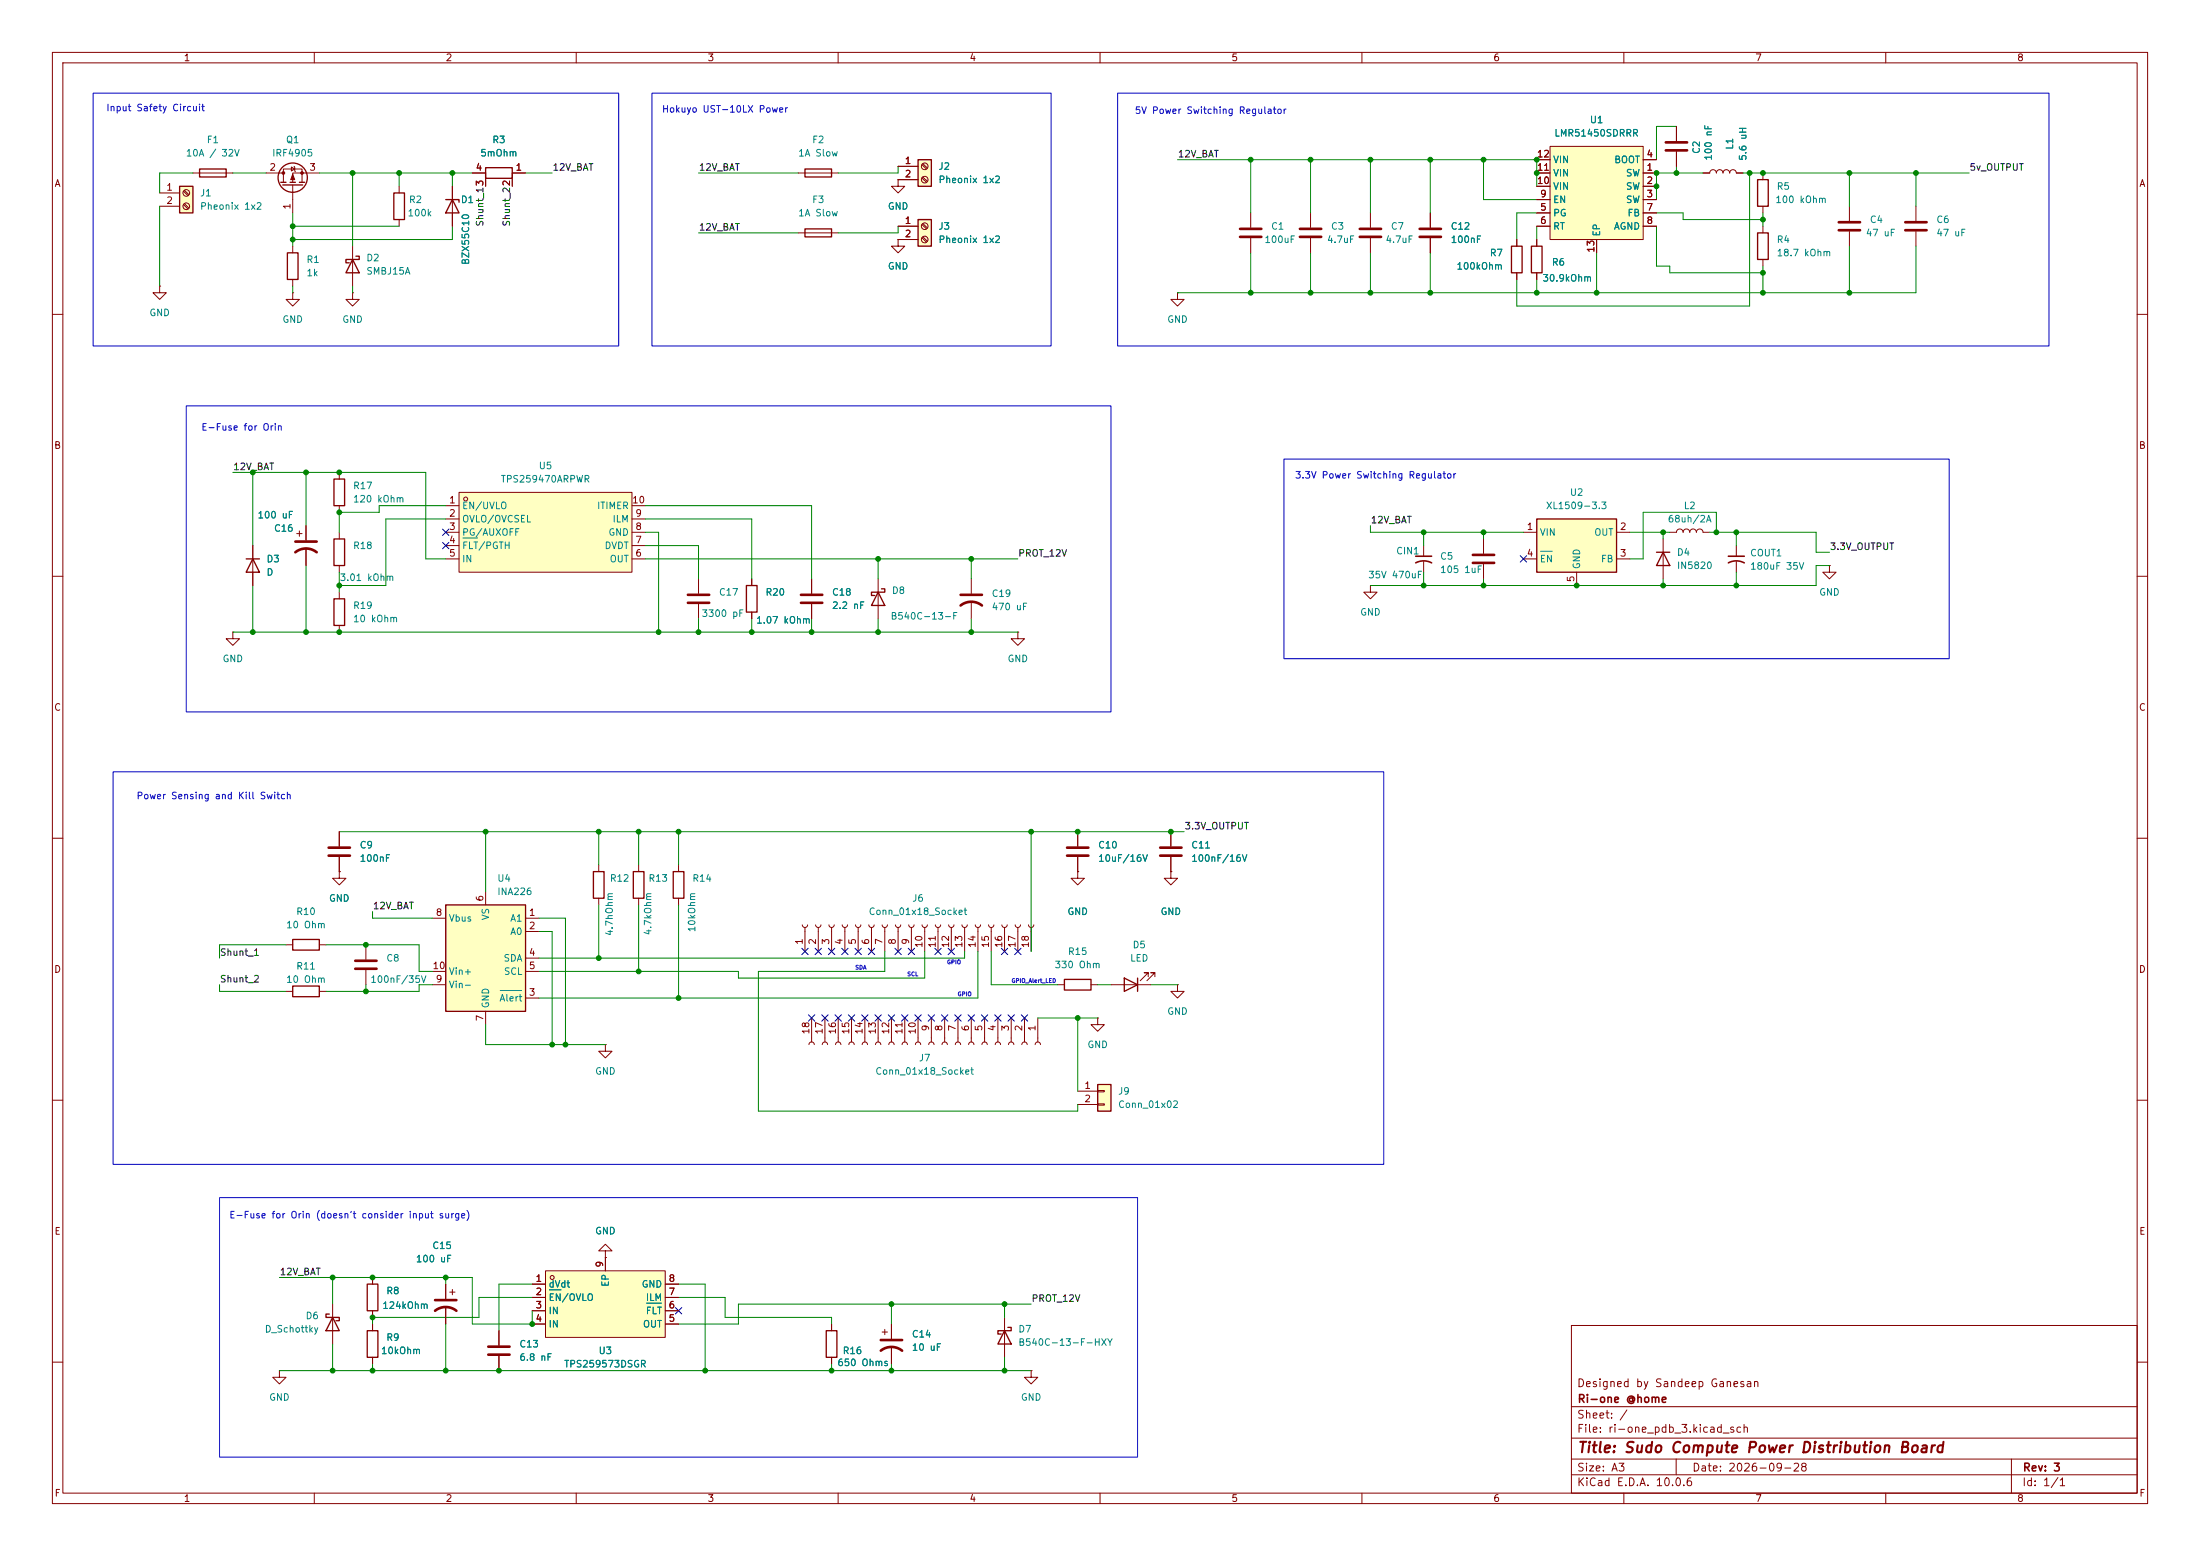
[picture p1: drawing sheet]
<svg xmlns="http://www.w3.org/2000/svg" width="420mm" height="297mm" viewBox="0 0 420 297" stroke-linecap="round" stroke-linejoin="round" font-family="sans-serif">
<g fill="none" stroke="#840000" stroke-width=".19">
<path d="M10 10h400v277h-400zM12 12h396v273h-396zM60 10v2M110 10v2M160 10v2M210 10v2M260 10v2M310 10v2M360 10v2M50.8 33h3.3M54.1 34.8v-2.5h3.6v2.5M55.6 31.9l.7 .4-.7 .3z"/>
<path d="M55.9 35.3v5.3M56.1 31.8l.3 1M61 33h-5.1v1.8M90.2 33h2.5v2.6M100.3 33h-2.5v2.6M10 60h2M408 60h2M10 110h2M408 110h2M10 160h2M223.5 158.8v2.7M408 160h2"/>
<path d="M223.5 163.6v2.8M10 210h2M408 210h2M300 253h108v32h-108zM10 260h2M300 278.5h108M300 274.5h108M300 268.5h108M320 278.5v3M384 278.5v6.5M408 260h2M60 285v2"/>
<path d="M110 285v2M160 285v2M210 285v2M260 285v2M300 281.5h108M310 285v2M360 285v2"/>
</g>
<path d="M221.5 161.8h4.1M221.5 163.3h4.1" fill="none" stroke="#840000" stroke-width=".51"/>
<g fill="none" stroke="#840000" stroke-width=".25">
<path d="M53.6 34.8h1M54 35.3h3.8M55.4 34.8h1M57.1 34.8h1.1M92.7 32h5.1v2h-5.1z"/>
<circle cx="55.9" cy="33.9" r="2.79"/>
</g>
<g fill="#840000" stroke="#840000" stroke-width=".19">
<path d="M55.9 33.3l.4 1h-.8z"/>
<circle cx="54.1" cy="33" r=".25"/>
<circle cx="57.7" cy="33" r=".25"/>
</g>
<path d="M34.3 35.6h2.5v5h-2.5z" fill="#ffffc2"/>
<path d="M34.3 35.6h2.5v5h-2.5zM75.2 36.8h2v5.1h-2zM54.9 48.3h2v5h-2zM67.3 49.5l1.3 2.6h-2.6zM67.9 48.9h.7v.6h-2.6v.7h.7M63.8 91.4h2v5.1h-2zM47 106.7h2.5M48.3 106.7l1.2 2.5h-2.5zM63.8 102.9h2v5.1h-2zM63.8 114.3h2v5.1h-2zM55.9 179.3h5.1v2.1h-5.1zM55.9 188.2h5.1v2h-5.1z" fill="none" stroke="#840000" stroke-width=".25"/>
<g fill="none" stroke="#840000" stroke-width=".19">
<path d="M30.5 36.8h3.8M30.5 39.4h3.8M35 36.5l.9 .8M35 39l.9 .9M35.2 36.3l.9 .9M35.2 38.9l.9 .8M76.2 35.6v1.2M30.5 54.6v1.3h1.2l-1.2 1.3-1.3-1.3h1.3M30.5 54.6h.1M55.9 55.9v1.3h1.2l-1.2 1.2-1.3-1.2h1.3M55.9 55.9h.1M55.9 47v1.3"/>
<path d="M55.9 53.3v1.3M67.3 55.9v1.3h1.3l-1.3 1.2-1.3-1.2h1.3M67.3 55.9h.1M67.3 47v7.6M76.2 41.9v1.3M64.8 90.2v1.2M64.8 96.5v1.3M48.3 104.1v7.7M56.6 101.9h1.1M57.1 101.3v1.1M58.4 100.3v2.8M58.4 104.6v3.4"/>
<path d="M64.8 101.6v1.3M64.8 108v1.2M64.8 113v1.3M64.8 119.4v1.3M349.2 108v1.2h1.3l-1.3 1.3-1.2-1.3h1.2M349.2 108h.1M44.4 120.7v1.2h1.3l-1.3 1.3-1.2-1.3h1.2M44.4 120.7h.1M64.8 158.8v2.7M64.8 166.4v1.2h1.2l-1.2 1.3-1.3-1.3h1.3M64.8 166.4h.1M64.8 163.6v2.8"/>
<path d="M54.6 180.3h1.3M54.6 189.2h1.3M61 180.3h1.2M61 189.2h1.2M69.8 180.3v2.8M69.8 185.2v2.8"/>
<circle cx="35.6" cy="36.8" r=".63"/>
<circle cx="35.6" cy="39.4" r=".63"/>
</g>
<path d="M56.4 105.4a3.3 3.3 0 0 1 4.1 0M56.4 103.4h4.1M62.7 161.8h4.1M62.7 163.3h4.1M67.8 183.4h4.1M67.8 184.9h4.1" fill="none" stroke="#840000" stroke-width=".51"/>
<path d="M87.6 94h33v15.2h-33z" fill="#ffffc2"/>
<g fill="none" stroke="#840000" stroke-width=".19">
<path d="M171.4 34.3v1.3h1.3l-1.3 1.2-1.2-1.2h1.2M171.4 34.3h.1M85.1 96.5h2.5M85.1 99.1h2.5M87.6 94h33v15.2h-33zM120.6 96.5h2.6M120.6 99.1h2.6M85.1 101.6h2.5M85.1 104.1h2.5M85.1 106.7h2.5M120.6 101.6h2.6M120.6 104.1h2.6"/>
<path d="M120.6 106.7h2.6"/>
<circle cx="88.9" cy="95.3" r=".38"/>
</g>
<path d="M88.4 102.7h2.8" fill="none" stroke="#008484" stroke-width=".19"/>
<path d="M175.3 30.5h2.5v5.1h-2.5z" fill="#ffffc2"/>
<path d="M175.3 30.5h2.5v5.1h-2.5z" fill="none" stroke="#840000" stroke-width=".25"/>
<g fill="none" stroke="#840000" stroke-width=".19">
<path d="M171.4 31.8h3.9M171.4 34.3h3.9M176 31.4l.9 .9M176 34l.9 .8M176.2 31.2l.8 .9M176.2 33.8l.8 .8"/>
<circle cx="176.5" cy="34.3" r=".63"/>
<circle cx="176.5" cy="31.7" r=".63"/>
</g>
<path d="M175.3 41.9h2.5v5.1h-2.5z" fill="#ffffc2"/>
<path d="M153.7 32.3h5v1.5h-5zM153.7 43.7h5v1.5h-5zM175.3 41.9h2.5v5.1h-2.5zM142.5 111.8h2v5h-2zM167.6 113l1.3 2.6h-2.5zM168.3 112.4h.6v.6h-2.5v.7h.6" fill="none" stroke="#840000" stroke-width=".25"/>
<g fill="none" stroke="#840000" stroke-width=".19">
<path d="M152.4 33h7.6M152.4 44.5h7.6M171.4 45.7v1.3h1.3l-1.3 1.3-1.2-1.3h1.2M171.4 45.7h.1M171.4 43.2h3.9M171.4 45.7h3.9M176 42.8l.9 .9M176 45.4l.9 .8M176.2 42.7l.8 .8M176.2 45.2l.8 .9M133.3 110.5v2.8M133.3 115.3v2.8"/>
<path d="M143.5 110.5v1.3M143.5 116.8v1.3M167.6 110.5v7.6M185.4 110.5v2.8M185.4 114.8v3.3M194.3 120.7v1.2h1.3l-1.3 1.3-1.3-1.3h1.3M194.3 120.7h.1M154.4 199.4l.2-.4 .3-.1 .4 .1 .1 .4M154.9 194.3v4.6M157 199.4l.1-.4 .4-.1 .3 .1 .2 .4M157.5 194.3v4.6M159.5 199.4l.2-.4 .3-.1 .4 .1 .1 .4"/>
<path d="M160 194.3v4.6M162.1 199.4l.1-.4 .4-.1 .3 .1 .2 .4M162.6 194.3v4.6M164.6 199.4l.1-.4 .4-.1 .4 .1 .1 .4M165.1 194.3v4.6M167.1 199.4l.2-.4 .3-.1 .4 .1 .1 .4M167.6 194.3v4.6M169.7 199.4l.1-.4 .4-.1 .3 .1 .2 .4M170.2 194.3v4.6M172.2 199.4l.2-.4 .3-.1 .4 .1 .1 .4M172.7 194.3v4.6M174.8 199.4l.1-.4 .4-.1 .3 .1 .2 .4"/>
<path d="M175.3 194.3v4.6M177.3 199.4l.1-.4 .4-.1 .4 .1 .1 .4M177.8 194.3v4.6M179.8 199.4l.2-.4 .3-.1 .4 .1 .1 .4M180.3 194.3v4.6M182.4 199.4l.1-.4 .4-.1 .3 .1 .2 .4M182.9 194.3v4.6M184.9 199.4l.2-.4 .3-.1 .4 .1 .1 .4M185.4 194.3v4.6M187.5 199.4l.1-.4 .4-.1 .3 .1 .2 .4M188 194.3v4.6M190 199.4l.1-.4 .4-.1 .4 .1 .1 .4"/>
<path d="M190.5 194.3v4.6M192.5 199.4l.2-.4 .3-.1 .4 .1 .1 .4M193 194.3v4.6M195.1 199.4l.1-.4 .4-.1 .3 .1 .2 .4M195.6 194.3v4.6M197.6 199.4l.2-.4 .3-.1 .4 .1 .1 .4M198.1 194.3v4.6M209.5 194.3v1.3h1.3l-1.3 1.3-1.2-1.3h1.2M209.5 194.3h.1M224.8 188v1.2h1.3l-1.3 1.3-1.3-1.3h1.3M224.8 188h.1"/>
<circle cx="176.5" cy="45.7" r=".63"/>
<circle cx="176.5" cy="43.2" r=".63"/>
</g>
<path d="M131.3 113.5h4.1M131.3 115.1h4.1M183.4 115.6a3.3 3.3 0 0 1 4.1 0M183.4 113.5h4.1" fill="none" stroke="#840000" stroke-width=".51"/>
<path d="M209.5 207h2.6v5.1h-2.6z" fill="#ffffc2"/>
<path d="M113.3 166.4h2v5.1h-2zM120.9 166.4h2v5.1h-2zM128.5 166.4h2.1v5.1h-2.1zM203.2 186.9h5.1v2.1h-5.1zM209.5 207h2.6v5.1h-2.6zM157.7 254h2.1v5.1h-2.1z" fill="none" stroke="#840000" stroke-width=".25"/>
<g fill="none" stroke="#840000" stroke-width=".19">
<path d="M154.9 110.5v2.8M154.9 115.3v2.8M114.3 165.1v1.3M114.3 171.5v1.2M121.9 165.1v1.3M121.9 171.5v1.2M129.5 165.1v1.3M129.5 171.5v1.2M153.2 176.5l.1 .4 .4 .1 .3-.1 .2-.4M153.7 177v4.6M155.7 176.5l.2 .4 .3 .1 .4-.1 .1-.4M156.2 177v4.6"/>
<path d="M158.2 176.5l.2 .4 .4 .1 .3-.1 .2-.4M158.7 177v4.6M160.8 176.5l.1 .4 .4 .1 .4-.1 .1-.4M161.3 177v4.6M163.3 176.5l.2 .4 .3 .1 .4-.1 .1-.4M163.8 177v4.6M165.9 176.5l.1 .4 .4 .1 .3-.1 .2-.4M166.4 177v4.6M168.4 176.5l.2 .4 .3 .1 .4-.1 .1-.4M168.9 177v4.6M170.9 176.5l.2 .4 .4 .1 .3-.1 .2-.4M171.4 177v4.6"/>
<path d="M173.5 176.5l.1 .4 .4 .1 .4-.1 .1-.4M174 177v4.6M176 176.5l.2 .4 .3 .1 .4-.1 .1-.4M176.5 177v4.6M178.6 176.5l.1 .4 .4 .1 .3-.1 .2-.4M179.1 177v4.6M181.1 176.5l.2 .4 .3 .1 .4-.1 .1-.4M181.6 177v4.6M183.6 176.5l.2 .4 .4 .1 .3-.1 .2-.4M184.1 177v4.6M186.2 176.5l.1 .4 .4 .1 .4-.1 .1-.4M186.7 177v4.6"/>
<path d="M188.7 176.5l.2 .4 .3 .1 .4-.1 .1-.4M189.2 177v4.6M191.3 176.5l.1 .4 .4 .1 .3-.1 .2-.4M191.8 177v4.6M193.8 176.5l.2 .4 .3 .1 .4-.1 .1-.4M194.3 177v4.6M196.3 176.5l.2 .4 .4 .1 .3-.1 .2-.4M196.8 177v4.6M205.7 166.4v1.2h1.3l-1.3 1.3-1.2-1.3h1.2M205.7 166.4h.1M201.9 188h1.3M208.3 188h1.2"/>
<path d="M205.7 208.3h3.8M205.7 210.8h3.8M209.5 208.2h1.3v.2h-1.3zM209.5 210.7h1.3v.2h-1.3zM158.7 252.7v1.3M158.7 259.1v1.2"/>
</g>
<path d="M152.9 113.5h4.1M152.9 115.1h4.1" fill="none" stroke="#840000" stroke-width=".51"/>
<path d="M85.1 172.7h15.2v20.3h-15.2z" fill="#ffffc2"/>
<path d="M38.1 32.3h5.1v1.5h-5.1zM335.5 34.3h2.1v5.1h-2.1zM335.5 44.5h2.1v5h-2.1zM85.1 172.7h15.2v20.3h-15.2zM214.6 186.7l2.6 1.3-2.6 1.2zM217.2 186.7v2.5M62.9 250.8h-.7v.7h2.6v.6h-.7M63.5 251.5l1.3 2.5h-2.6zM70.1 245.1h2v5.1h-2zM70.1 254h2v5.1h-2zM191.8 254l1.2 2.5h-2.5zM192.4 253.4h.6v.6h-2.5v.6h.6" fill="none" stroke="#840000" stroke-width=".25"/>
<g fill="none" stroke="#840000" stroke-width=".19">
<path d="M36.8 33h7.6M325.1 33h1.3a.64 .64 0 0 1 .6-.6 .64 .64 0 0 1 .7 .6 .64 .64 0 0 1 .6-.6 .64 .64 0 0 1 .6 .6 .64 .64 0 0 1 .7-.6 .64 .64 0 0 1 .6 .6 .64 .64 0 0 1 .6-.6 .64 .64 0 0 1 .7 .6h1.2M336.5 33v1.3M336.5 39.4v1.2M353.1 39.4v2.8M365.8 39.4v2.8M336.5 43.2v1.3M336.5 49.5v1.3M353.1 44.2v2.8M365.8 44.2v2.8M205.7 158.8v2.7M82.5 175.3h2.6"/>
<path d="M92.7 170.2v2.5M100.3 175.3h2.6M100.3 177.8h2.6M205.7 163.6v2.8M223.5 166.4v1.2h1.3l-1.3 1.3-1.3-1.3h1.3M223.5 166.4h.1M82.5 185.4h2.6M82.5 188h2.6M92.7 193v2.6M100.3 190.5h2.6M100.3 182.9h2.6M100.3 185.4h2.6"/>
<path d="M115.6 199.4v1.3h1.2l-1.2 1.2-1.3-1.2h1.3M115.6 199.4h.1M212.1 188h7.6M219.2 186.4v-.7h-.8h.8l-1.5 1.5M220.5 186.4v-.7h-.8h.8l-1.6 1.5M115.6 238.8h1.2l-1.2-1.3-1.3 1.3h1.3v1.2M63.5 248.9v7.6M71.1 243.8v1.3M71.1 250.2v1.3M71.1 252.7v1.3M71.1 259.1v1.2M85.1 245.1v2.8"/>
<path d="M85.1 249.4v3.3M85.9 246.6h1M86.4 246.1v1M95.2 254v2.8M95.2 258.8v2.8M115.6 240h.1M168.4 254.3h1M168.9 253.7v1.1M170.2 252.7v2.8M170.2 257v3.3M191.8 251.5v7.6M53.3 261.6v1.3h1.3l-1.3 1.3-1.2-1.3h1.2"/>
<path d="M53.3 261.6h.1M196.8 261.6v1.3h1.3l-1.3 1.3-1.2-1.3h1.2M196.8 261.6h.1"/>
</g>
<path d="M95.5 189.1h4.1" fill="none" stroke="#008484" stroke-width=".19"/>
<path d="M351 42.4h4.1M351 43.9h4.1M363.7 42.4h4.1M363.7 43.9h4.1M203.7 161.8h4.1M203.7 163.3h4.1M83.1 250.2a3.3 3.3 0 0 1 4 0M83.1 248.2h4M93.2 257h4.1M93.2 258.6h4.1M168.1 257.8a3.3 3.3 0 0 1 4.1 0M168.1 255.8h4.1" fill="none" stroke="#840000" stroke-width=".51"/>
<path d="M295.9 27.9h17.8v17.8h-17.8z" fill="#ffffc2"/>
<g fill="none" stroke="#840000" stroke-width=".19">
<path d="M293.4 33h2.5M293.4 35.6h2.5M293.4 38.1h2.5M293.4 30.5h2.5M295.9 27.9h17.8v17.8h-17.8zM313.7 33h2.5M313.7 35.6h2.5M313.7 38.1h2.5M313.7 30.5h2.5M320 24.1v2.8M320 29v2.8M238.8 40.6v2.8"/>
<path d="M238.8 45.5v2.8M250.2 40.6v2.8M250.2 45.5v2.8M261.6 40.6v2.8M261.6 45.5v2.8M273 40.6v2.8M273 45.5v2.8M293.4 40.6h2.5M293.4 43.2h2.5M304.8 45.7v2.6M313.7 40.6h2.5M313.7 43.2h2.5"/>
</g>
<path d="M318 27.2h4.1M318 28.7h4.1M236.7 43.7h4.1M236.7 45.2h4.1M248.2 43.7h4M248.2 45.2h4M259.6 43.7h4.1M259.6 45.2h4.1M271 43.7h4.1M271 45.2h4.1" fill="none" stroke="#840000" stroke-width=".51"/>
<path d="M104.1 242.6h22.9v12.7h-22.9z" fill="#ffffc2"/>
<g fill="none" stroke="#840000" stroke-width=".19">
<path d="M86.4 35.6v7.6M224.8 55.9v1.3h1.3l-1.3 1.2-1.3-1.2h1.3M224.8 55.9h.1M289.6 45.7v1.3M289.6 52.1v1.2M293.4 45.7v1.3M293.4 52.1v1.2M261.6 111.8v1.2h1.3l-1.3 1.3-1.3-1.3h1.3M261.6 111.8h.1M271.8 104.1v2.1M271.8 107.2v2M283.2 102.9v2.8"/>
<path d="M283.2 107.7v2.8M317.5 102.9v7.6M318.8 101.6h1.2a.64 .64 0 0 1 .7-.6 .64 .64 0 0 1 .6 .6 .64 .64 0 0 1 .6-.6 .64 .64 0 0 1 .7 .6 .64 .64 0 0 1 .6-.6 .64 .64 0 0 1 .6 .6 .64 .64 0 0 1 .7-.6 .64 .64 0 0 1 .6 .6h1.3M331.5 104.1v2.1M331.5 107.2v2M101.6 245.1h2.5M101.6 247.6h2.5M101.6 250.2h2.5M101.6 252.7h2.5M104.1 242.6h22.9v12.7h-22.9zM115.6 240v2.6M127 245.1h2.5"/>
<path d="M127 247.6h2.5M127 250.2h2.5M127 252.7h2.5"/>
<circle cx="105.4" cy="243.8" r=".38"/>
</g>
<path d="M104.9 246.2h2.2M123.4 248.7h2.9" fill="none" stroke="#008484" stroke-width=".19"/>
<path d="M85.1 38.1h2.5v.5M86.4 38.1l1.2 2.5h-2.5zM288.5 47h2.1v5.1h-2.1zM292.4 47h2v5.1h-2zM316.2 105.4h2.6M317.5 105.4l1.3 2.6h-2.6z" fill="none" stroke="#840000" stroke-width=".25"/>
<path d="M270.3 107.4a3.2 3.2 0 0 1 3 0M270.3 106.2h3M329.9 107.4a3.2 3.2 0 0 1 3.1 0M329.9 106.2h3.1" fill="none" stroke="#840000" stroke-width=".3"/>
<path d="M281.2 105.9h4M281.2 107.4h4" fill="none" stroke="#840000" stroke-width=".51"/>
<path d="M293.4 99.1h15.2v10.1h-15.2z" fill="#ffffc2"/>
<path d="M293.4 99.1h15.2v10.1h-15.2z" fill="none" stroke="#840000" stroke-width=".25"/>
<g fill="none" stroke="#840000" stroke-width=".19">
<path d="M86.4 35.6v2.5M90.2 33h2.5M92.7 34.3v1.3M97.8 33h2.5M97.8 34.3v1.3M171.4 34.3h.1M171.4 31.8h3.9M171.4 34.3h3.9M293.4 33h2.5M293.4 35.6h2.5M293.4 38.1h2.5M293.4 30.5h2.5"/>
<path d="M313.7 33h2.5M313.7 35.6h2.5M313.7 38.1h2.5M313.7 30.5h2.5M320 24.1v2.8M320 29v2.8M325.1 33h1.3M331.5 33h1.2M86.4 40.6v2.6M171.4 45.7h.1M171.4 43.2h3.9M171.4 45.7h3.9"/>
<path d="M273 40.6v2.8M273 45.5v2.8M289.6 45.7v1.3M289.6 52.1v1.2M293.4 45.7v1.3M293.4 52.1v1.2M293.4 40.6h2.5M293.4 43.2h2.5M304.8 45.7v2.6M313.7 40.6h2.5M313.7 43.2h2.5M48.3 104.1v2.6"/>
<path d="M48.3 109.2v2.6M58.4 100.3v2.8M58.4 104.6v3.4M143.5 110.5v1.3M143.5 116.8v1.3M154.9 110.5v2.8M154.9 115.3v2.8M290.8 101.6h2.6M290.8 106.7h2.6M301 109.2v2.6M308.6 101.6h2.5M308.6 106.7h2.5"/>
<path d="M64.8 158.8v2.7M205.7 158.8v2.7M223.5 158.8v2.7M64.8 166.4h.1M64.8 163.6v2.8M205.7 166.4h.1M205.7 163.6v2.8M223.5 166.4h.1M223.5 163.6v2.8M71.1 243.8v1.3M71.1 250.2v1.3M71.1 252.7v1.3"/>
<path d="M71.1 259.1v1.2M85.1 245.1v2.8M85.1 249.4v3.3M95.2 254v2.8M95.2 258.8v2.8M101.6 245.1h2.5M101.6 247.6h2.5M101.6 250.2h2.5M101.6 252.7h2.5M115.6 240h.1M115.6 240v2.6M127 245.1h2.5"/>
<path d="M127 247.6h2.5M127 250.2h2.5M127 252.7h2.5M158.7 252.7v1.3M158.7 259.1v1.2M170.2 252.7v2.8M170.2 257v3.3"/>
</g>
<path d="M294.1 105.2h2.2M104.9 246.2h2.2M123.4 248.7h2.9" fill="none" stroke="#008484" stroke-width=".19"/>
<g fill="none" stroke="#008400" stroke-width=".19">
<path d="M30.5 39.4v15.2M36.8 33h-6.3v3.8M44.4 33h6.4M61 33h29.2M67.3 33v14M76.2 33v2.6M86.4 33v2.6M100.3 33h5.1M133.3 33h19.1M171.4 31.8v1.2h-11.4M224.8 30.5h68.6v5.1M238.8 30.5v10.1"/>
<path d="M250.2 30.5v10.1M261.6 30.5v10.1M273 30.5v10.1M283.2 30.5v7.6h10.2M320 24.1h-3.8v6.4M320 31.8v1.2M325.1 33h-8.9v5.1M332.7 33h43.2M334 33v25.4h-44.4v-5.1M353.1 33v6.4M365.8 33v6.4M55.9 40.6v6.4"/>
<path d="M55.9 54.6v1.3M55.9 43.2h20.3M67.3 54.6v1.3M86.4 43.2v2.5h-30.5M133.3 44.5h19.1M171.4 43.2v1.3h-11.4M238.8 48.3v7.6M250.2 48.3v7.6M261.6 48.3v7.6M273 48.3v7.6M293.4 43.2v2.5M293.4 53.3v2.6"/>
<path d="M293.4 40.6h-3.8v5.1M304.8 48.3v7.6M316.2 40.6h5.1v1.3h15.2M316.2 43.2v7.6h2.6v1.3h17.7M336.5 40.6v2.6M336.5 50.8v5.1M353.1 47v8.9M365.8 47v8.9h-141M44.4 90.2h36.9v16.5h3.8M48.3 90.2v13.9M58.4 90.2v10.1M85.1 99.1h-11.4v12.7h-8.9"/>
<path d="M85.1 96.5h-12.7v1.3h-7.6v3.8M123.2 99.1h20.3v11.4M123.2 96.5h31.7v14M48.3 111.8v8.9M58.4 108v12.7M64.8 109.2v3.8M123.2 101.6h2.5v19.1M123.2 106.7h71.1M123.2 104.1h10.1v6.4M133.3 118.1v2.6M143.5 118.1v2.6M154.9 118.1v2.6"/>
<path d="M167.6 106.7v3.8M167.6 118.1v2.6M185.4 106.7v3.8M185.4 118.1v2.6M261.6 100.3v1.3h29.2M271.8 101.6v2.5M271.8 109.2v2.6M283.2 101.6v1.3M283.2 110.5v1.3M311.1 101.6h7.7M317.5 101.6v1.3M317.5 110.5v1.3"/>
<path d="M326.4 101.6h20.3v3.8h2.5M327.7 101.6v-3.8h-14v8.9h-2.6M331.5 101.6v2.5M331.5 109.2v2.6M349.2 108h-2.5v3.8h-85.1M44.4 120.7h149.9M64.8 158.8h161.3M92.7 158.8v11.4M114.3 158.8v6.3M121.9 158.8v6.3M129.5 158.8v6.3M196.8 158.8v22.8"/>
<path d="M71.1 174v1.3h11.4M102.9 175.3h5v24.1M102.9 177.8h2.5v21.6M114.3 172.7v10.2M121.9 172.7v12.7M129.5 172.7v17.8M41.9 188v1.2h12.7M54.6 180.3h-12.7v2.6M62.2 180.3h17.8v5.1h2.5M69.8 188v1.2M82.5 188h-2.5v1.2h-17.8M92.7 195.6v3.8h22.9"/>
<path d="M168.9 181.6v3.8h-24.1v26.7h60.9v-1.3M176.5 181.6v5.1h-35.5v-1.3h-38.1M184.1 181.6v1.3h-81.2M186.7 181.6v8.9h-83.8M189.2 181.6v6.4h12.7M198.1 194.3h11.4M205.7 194.3v14M209.5 188h2.6M219.7 188h5.1M53.3 243.8h36.9v8.9h11.4v-2.5M63.5 243.8v5.1M63.5 256.5v5.1"/>
<path d="M85.1 243.8v1.3M85.1 252.7v8.9M101.6 245.1h-6.4v8.9M101.6 247.6h-10.2v3.9h-20.3v1.2M129.5 245.1h5.1v16.5M129.5 247.6h8.9v3.9h20.3v1.2M170.2 248.9v3.8M191.8 248.9v2.6M191.8 259.1v2.5M196.8 248.9h-55.8v3.8h-11.5M53.3 261.6h143.5M71.1 260.3v1.3"/>
<path d="M158.7 260.3v1.3M170.2 260.3v1.3"/>
</g>
<g fill="none" stroke="#000084" stroke-width=".19">
<path d="M84.5 101l1.2 1.2M84.5 103.5l1.2 1.2M85.7 101l-1.2 1.2M85.7 103.5l-1.2 1.2M290.2 106.1l1.2 1.2M291.4 106.1l-1.2 1.2M153.1 181l1.2 1.2M154.3 181l-1.2 1.2M154.3 193.7l1.2 1.2M155.5 193.7l-1.2 1.2M155.6 181l1.2 1.2M156.8 181l-1.2 1.2"/>
<path d="M156.9 193.7l1.2 1.2M158.1 193.7l-1.2 1.2M158.1 181l1.3 1.2M159.4 181l-1.3 1.2M159.4 193.7l1.2 1.2M160.6 193.7l-1.2 1.2M160.7 181l1.2 1.2M161.9 181l-1.2 1.2M162 193.7l1.2 1.2M163.2 193.7l-1.2 1.2M163.2 181l1.2 1.2M164.4 181l-1.2 1.2"/>
<path d="M164.5 193.7l1.2 1.2M165.7 193.7l-1.2 1.2M165.8 181l1.2 1.2M167 181l-1.2 1.2M167 193.7l1.2 1.2M168.2 193.7l-1.2 1.2M169.6 193.7l1.2 1.2M170.8 193.7l-1.2 1.2M170.8 181l1.3 1.2M172.1 181l-1.3 1.2M172.1 193.7l1.2 1.2M173.3 193.7l-1.2 1.2"/>
<path d="M173.4 181l1.2 1.2M174.6 181l-1.2 1.2M174.7 193.7l1.2 1.2M175.9 193.7l-1.2 1.2M177.2 193.7l1.2 1.2M178.4 193.7l-1.2 1.2M178.5 181l1.2 1.2M179.7 181l-1.2 1.2M179.7 193.7l1.2 1.2M180.9 193.7l-1.2 1.2M181 181l1.2 1.2M182.2 181l-1.2 1.2"/>
<path d="M182.3 193.7l1.2 1.2M183.5 193.7l-1.2 1.2M184.8 193.7l1.2 1.2M186 193.7l-1.2 1.2M187.4 193.7l1.2 1.2M188.6 193.7l-1.2 1.2M189.9 193.7l1.2 1.2M191.1 193.7l-1.2 1.2M191.2 181l1.2 1.2M192.4 181l-1.2 1.2M192.4 193.7l1.2 1.2M193.6 193.7l-1.2 1.2"/>
<path d="M193.7 181l1.2 1.2M194.9 181l-1.2 1.2M195 193.7l1.2 1.2M196.2 193.7l-1.2 1.2M128.9 249.6l1.2 1.2M130.1 249.6l-1.2 1.2"/>
</g>
<path d="M17.8 17.8h100.3v48.2h-100.3zM124.5 17.8h76.2v48.2h-76.2zM213.4 17.8h177.8v48.2h-177.8zM35.6 77.5h176.5v58.4h-176.5zM245.1 87.6h127v38.1h-127zM21.6 147.3h242.6v74.9h-242.6zM41.9 228.6h175.3v49.5h-175.3z" fill="none" stroke="#0000c2" stroke-width=".19"/>
<g fill="#008400" stroke="#008400" stroke-width=".19">
<circle cx="85.1" cy="243.8" r=".46"/>
<circle cx="63.5" cy="243.8" r=".46"/>
<circle cx="95.2" cy="261.6" r=".46"/>
<circle cx="71.1" cy="243.8" r=".46"/>
<circle cx="63.5" cy="261.6" r=".46"/>
<circle cx="85.1" cy="261.6" r=".46"/>
<circle cx="71.1" cy="261.6" r=".46"/>
<circle cx="71.1" cy="251.5" r=".46"/>
<circle cx="129.5" cy="158.8" r=".46"/>
<circle cx="196.8" cy="158.8" r=".46"/>
<circle cx="205.7" cy="194.3" r=".46"/>
<circle cx="191.8" cy="248.9" r=".46"/>
<circle cx="170.2" cy="248.9" r=".46"/>
<circle cx="223.5" cy="158.8" r=".46"/>
<circle cx="69.8" cy="189.2" r=".46"/>
<circle cx="92.7" cy="158.8" r=".46"/>
<circle cx="69.8" cy="180.3" r=".46"/>
<circle cx="121.9" cy="158.8" r=".46"/>
<circle cx="114.3" cy="158.8" r=".46"/>
<circle cx="107.9" cy="199.4" r=".46"/>
<circle cx="105.4" cy="199.4" r=".46"/>
<circle cx="114.3" cy="182.9" r=".46"/>
<circle cx="129.5" cy="190.5" r=".46"/>
<circle cx="101.6" cy="252.7" r=".46"/>
<circle cx="134.6" cy="261.6" r=".46"/>
<circle cx="170.2" cy="261.6" r=".46"/>
<circle cx="158.7" cy="261.6" r=".46"/>
<circle cx="191.8" cy="261.6" r=".46"/>
<circle cx="250.2" cy="30.5" r=".46"/>
<circle cx="238.8" cy="30.5" r=".46"/>
<circle cx="273" cy="30.5" r=".46"/>
<circle cx="261.6" cy="30.5" r=".46"/>
<circle cx="250.2" cy="55.9" r=".46"/>
<circle cx="273" cy="55.9" r=".46"/>
<circle cx="261.6" cy="55.9" r=".46"/>
<circle cx="238.8" cy="55.9" r=".46"/>
<circle cx="271.8" cy="101.6" r=".46"/>
<circle cx="283.2" cy="101.6" r=".46"/>
<circle cx="317.5" cy="111.8" r=".46"/>
<circle cx="301" cy="111.8" r=".46"/>
<circle cx="283.2" cy="111.8" r=".46"/>
<circle cx="271.8" cy="111.8" r=".46"/>
<circle cx="293.4" cy="55.9" r=".46"/>
<circle cx="293.4" cy="30.5" r=".46"/>
<circle cx="293.4" cy="33" r=".46"/>
<circle cx="283.2" cy="30.5" r=".46"/>
<circle cx="331.5" cy="111.8" r=".46"/>
<circle cx="327.7" cy="101.6" r=".46"/>
<circle cx="331.5" cy="101.6" r=".46"/>
<circle cx="317.5" cy="101.6" r=".46"/>
<circle cx="304.8" cy="55.9" r=".46"/>
<circle cx="336.5" cy="55.9" r=".46"/>
<circle cx="365.8" cy="33" r=".46"/>
<circle cx="353.1" cy="55.9" r=".46"/>
<circle cx="353.1" cy="33" r=".46"/>
<circle cx="336.5" cy="33" r=".46"/>
<circle cx="316.2" cy="33" r=".46"/>
<circle cx="336.5" cy="52.1" r=".46"/>
<circle cx="334" cy="33" r=".46"/>
<circle cx="320" cy="33" r=".46"/>
<circle cx="316.2" cy="35.6" r=".46"/>
<circle cx="336.5" cy="41.9" r=".46"/>
<circle cx="205.7" cy="158.8" r=".46"/>
<circle cx="121.9" cy="185.4" r=".46"/>
<circle cx="167.6" cy="120.7" r=".46"/>
<circle cx="154.9" cy="120.7" r=".46"/>
<circle cx="185.4" cy="106.7" r=".46"/>
<circle cx="167.6" cy="106.7" r=".46"/>
<circle cx="185.4" cy="120.7" r=".46"/>
<circle cx="143.5" cy="120.7" r=".46"/>
<circle cx="133.3" cy="120.7" r=".46"/>
<circle cx="125.7" cy="120.7" r=".46"/>
<circle cx="58.4" cy="120.7" r=".46"/>
<circle cx="64.8" cy="120.7" r=".46"/>
<circle cx="64.8" cy="111.8" r=".46"/>
<circle cx="48.3" cy="120.7" r=".46"/>
<circle cx="58.4" cy="90.2" r=".46"/>
<circle cx="64.8" cy="90.2" r=".46"/>
<circle cx="48.3" cy="90.2" r=".46"/>
<circle cx="64.8" cy="97.8" r=".46"/>
<circle cx="55.9" cy="43.2" r=".46"/>
<circle cx="55.9" cy="45.7" r=".46"/>
<circle cx="86.4" cy="33" r=".46"/>
<circle cx="76.2" cy="33" r=".46"/>
<circle cx="67.3" cy="33" r=".46"/>
</g>
<text font-size="2" fill="#840000" x="301" y="277.8">Title: Sudo Compute Power Distribution Board</text>
<g font-size="1.5" fill="#840000">
<text x="300.9" y="265.1">Designed by Sandeep Ganesan</text>
<text x="301" y="268.1">Ri-one @home</text>
<text x="300.9" y="273.8">File: ri-one_pdb_3.kicad_sch</text>
<text x="300.9" y="271.1">Sheet: /</text>
<text x="300.9" y="281.2">Size: A3</text>
<text x="322.9" y="281.2">Date: 2026-09-28</text>
<text x="386" y="281.2">Rev: 3</text>
<text x="300.9" y="284">KiCad E.D.A. 10.0.6</text>
<text x="385.9" y="284">Id: 1/1</text>
</g>
<g font-size="1.3" fill="#840000">
<text x="35" y="12">1</text>
<text x="85" y="12">2</text>
<text x="135" y="12">3</text>
<text x="185" y="12">4</text>
<text x="235" y="12">5</text>
<text x="285" y="12">6</text>
<text x="335" y="12">7</text>
<text x="385" y="12">8</text>
<text x="10.3" y="36">A</text>
<text x="51.3" y="32.9">2</text>
<text x="59" y="32.9">3</text>
<text x="90.7" y="32.9">4</text>
<text x="92.6" y="35.7" transform="rotate(-90 92.6 35.7)">3</text>
<text x="97.7" y="35.7" transform="rotate(-90 97.7 35.7)">2</text>
<text x="98.3" y="32.9">1</text>
<text x="172.6" y="31.6">1</text>
<text x="172.6" y="34.2">2</text>
<text x="293.3" y="35.4">10</text>
<text x="293.3" y="32.9">11</text>
<text x="293.3" y="30.3">12</text>
<text x="314.2" y="32.9">1</text>
<text x="314.2" y="35.4">2</text>
<text x="314.2" y="30.3">4</text>
<text x="408.3" y="36">A</text>
<text x="31.7" y="36.7">1</text>
<text x="31.7" y="39.2">2</text>
<text x="55.7" y="40.1" transform="rotate(-90 55.7 40.1)">1</text>
<text x="293.9" y="40.5">5</text>
<text x="293.9" y="38">9</text>
<text x="314.2" y="38">3</text>
<text x="314.2" y="40.5">7</text>
<text x="172.6" y="43">1</text>
<text x="172.6" y="45.6">2</text>
<text x="293.9" y="43">6</text>
<text x="314.2" y="43">8</text>
<text x="304.7" y="48.3" transform="rotate(-90 304.7 48.3)">13</text>
<text x="10.2" y="86">B</text>
<text x="408.2" y="86">B</text>
<text x="85.6" y="96.4">1</text>
<text x="85.6" y="98.9">2</text>
<text x="85.6" y="101.5">3</text>
<text x="120.6" y="96.4">10</text>
<text x="121.2" y="101.5">8</text>
<text x="121.2" y="98.9">9</text>
<text x="291.4" y="101.5">1</text>
<text x="309.1" y="101.5">2</text>
<text x="85.6" y="104">4</text>
<text x="85.6" y="106.5">5</text>
<text x="121.2" y="106.5">6</text>
<text x="121.2" y="104">7</text>
<text x="291.4" y="106.5">4</text>
<text x="309.1" y="106.5">3</text>
<text x="300.9" y="111.2" transform="rotate(-90 300.9 111.2)">5</text>
<text x="10.2" y="136">C</text>
<text x="408.2" y="136">C</text>
<text x="92.6" y="172.2" transform="rotate(-90 92.6 172.2)">6</text>
<text x="83.1" y="175.1">8</text>
<text x="100.9" y="175.1">1</text>
<text x="100.9" y="177.7">2</text>
<text x="10.2" y="186">D</text>
<text x="82.5" y="185.3">10</text>
<text x="100.9" y="182.7">4</text>
<text x="100.9" y="185.3">5</text>
<text x="153.5" y="180.4" transform="rotate(-90 153.5 180.4)">1</text>
<text x="156.1" y="180.4" transform="rotate(-90 156.1 180.4)">2</text>
<text x="158.6" y="180.4" transform="rotate(-90 158.6 180.4)">3</text>
<text x="161.2" y="180.4" transform="rotate(-90 161.2 180.4)">4</text>
<text x="163.7" y="180.4" transform="rotate(-90 163.7 180.4)">5</text>
<text x="166.2" y="180.4" transform="rotate(-90 166.2 180.4)">6</text>
<text x="168.8" y="180.4" transform="rotate(-90 168.8 180.4)">7</text>
<text x="171.3" y="180.4" transform="rotate(-90 171.3 180.4)">8</text>
<text x="173.9" y="180.4" transform="rotate(-90 173.9 180.4)">9</text>
<text x="176.4" y="181" transform="rotate(-90 176.4 181)">10</text>
<text x="178.9" y="181" transform="rotate(-90 178.9 181)">11</text>
<text x="181.5" y="181" transform="rotate(-90 181.5 181)">12</text>
<text x="184" y="181" transform="rotate(-90 184 181)">13</text>
<text x="186.6" y="181" transform="rotate(-90 186.6 181)">14</text>
<text x="189.1" y="181" transform="rotate(-90 189.1 181)">15</text>
<text x="191.6" y="181" transform="rotate(-90 191.6 181)">16</text>
<text x="194.2" y="181" transform="rotate(-90 194.2 181)">17</text>
<text x="196.7" y="181" transform="rotate(-90 196.7 181)">18</text>
<text x="408.2" y="186">D</text>
<text x="83.1" y="187.8">9</text>
<text x="100.9" y="190.4">3</text>
<text x="92.6" y="195" transform="rotate(-90 92.6 195)">7</text>
<text x="154.8" y="197.6" transform="rotate(-90 154.8 197.6)">18</text>
<text x="157.3" y="197.6" transform="rotate(-90 157.3 197.6)">17</text>
<text x="159.9" y="197.6" transform="rotate(-90 159.9 197.6)">16</text>
<text x="162.4" y="197.6" transform="rotate(-90 162.4 197.6)">15</text>
<text x="165" y="197.6" transform="rotate(-90 165 197.6)">14</text>
<text x="167.5" y="197.6" transform="rotate(-90 167.5 197.6)">13</text>
<text x="170" y="197.6" transform="rotate(-90 170 197.6)">12</text>
<text x="172.6" y="197.6" transform="rotate(-90 172.6 197.6)">11</text>
<text x="175.1" y="197.6" transform="rotate(-90 175.1 197.6)">10</text>
<text x="177.7" y="196.9" transform="rotate(-90 177.7 196.9)">9</text>
<text x="180.2" y="196.9" transform="rotate(-90 180.2 196.9)">8</text>
<text x="182.7" y="196.9" transform="rotate(-90 182.7 196.9)">7</text>
<text x="185.3" y="196.9" transform="rotate(-90 185.3 196.9)">6</text>
<text x="187.8" y="196.9" transform="rotate(-90 187.8 196.9)">5</text>
<text x="190.4" y="196.9" transform="rotate(-90 190.4 196.9)">4</text>
<text x="192.9" y="196.9" transform="rotate(-90 192.9 196.9)">3</text>
<text x="195.4" y="196.9" transform="rotate(-90 195.4 196.9)">2</text>
<text x="198" y="196.9" transform="rotate(-90 198 196.9)">1</text>
<text x="206.9" y="208.1">1</text>
<text x="206.9" y="210.7">2</text>
<text x="10.3" y="236">E</text>
<text x="408.3" y="236">E</text>
<text x="102.1" y="245">1</text>
<text x="115.4" y="242" transform="rotate(-90 115.4 242)">9</text>
<text x="127.5" y="245">8</text>
<text x="102.1" y="247.5">2</text>
<text x="102.1" y="250.1">3</text>
<text x="127.5" y="250.1">6</text>
<text x="127.5" y="247.5">7</text>
<text x="102.1" y="252.6">4</text>
<text x="127.5" y="252.6">5</text>
<text x="10.3" y="286">F</text>
<text x="35" y="287">1</text>
<text x="85" y="287">2</text>
<text x="135" y="287">3</text>
<text x="185" y="287">4</text>
<text x="235" y="287">5</text>
<text x="285" y="287">6</text>
<text x="335" y="287">7</text>
<text x="385" y="287">8</text>
<text x="408.3" y="286">F</text>
</g>
<g font-size="1.3" fill="#0000c2">
<text x="20.2" y="21.5">Input Safety Circuit</text>
<text x="126.3" y="21.8">Hokuyo UST-10LX Power</text>
<text x="216.5" y="22">5V Power Switching Regulator</text>
<text x="38.3" y="82.5">E-Fuse for Orin</text>
<text x="247.1" y="91.6">3.3V Power Switching Regulator</text>
<text x="26" y="152.9">Power Sensing and Kill Switch</text>
<text x="43.7" y="232.9">E-Fuse for Orin (doesn't consider input surge)</text>
</g>
<g font-size="1.3" fill="#008484">
<text x="303.4" y="23.8">U1</text>
<text x="39.4" y="27.6">F1</text>
<text x="54.5" y="27.6">Q1</text>
<text x="93.9" y="27.6">R3</text>
<text x="154.9" y="27.6">F2</text>
<text x="296.6" y="26.4">LMR51450SDRRR</text>
<text x="324.8" y="29.5" transform="rotate(-90 324.8 29.5)">C2</text>
<text x="331.2" y="28.7" transform="rotate(-90 331.2 28.7)">L1</text>
<text x="35.4" y="30.2">10A / 32V</text>
<text x="51.9" y="30.2">IRF4905</text>
<text x="91.6" y="30.2">5mOhm</text>
<text x="152.3" y="30.2">1A Slow</text>
<text x="179.1" y="32.7">J2</text>
<text x="179.1" y="35.3">Pheonix 1x2</text>
<text x="296.4" y="34">VIN</text>
<text x="296.4" y="31.4">VIN</text>
<text x="308.1" y="31.4">BOOT</text>
<text x="310.3" y="34">SW</text>
<text x="327.1" y="30.7" transform="rotate(-90 327.1 30.7)">100 nF</text>
<text x="333.7" y="30.8" transform="rotate(-90 333.7 30.8)">5.6 uH</text>
<text x="38.1" y="37.8">J1</text>
<text x="38.1" y="40.3">Pheonix 1x2</text>
<text x="77.7" y="41.6">100k</text>
<text x="78" y="39.1">R2</text>
<text x="87.9" y="39.1">D1</text>
<text x="152.3" y="41.6">1A Slow</text>
<text x="154.9" y="39.1">F3</text>
<text x="169.4" y="40.3">GND</text>
<text x="296.4" y="41.6">PG</text>
<text x="296.4" y="39.1">EN</text>
<text x="296.4" y="36.5">VIN</text>
<text x="310.3" y="36.5">SW</text>
<text x="310.3" y="39.1">SW</text>
<text x="310.6" y="41.6">FB</text>
<text x="338.8" y="39.1">100 kOhm</text>
<text x="339.1" y="36.5">R5</text>
<text x="179.1" y="44.1">J3</text>
<text x="179.1" y="46.7">Pheonix 1x2</text>
<text x="241.3" y="46.7">100uF</text>
<text x="242.6" y="44.1">C1</text>
<text x="253.2" y="46.7">4.7uF</text>
<text x="254" y="44.1">C3</text>
<text x="264.4" y="46.7">4.7uF</text>
<text x="265.4" y="44.1">C7</text>
<text x="276.8" y="44.1">C12</text>
<text x="276.8" y="46.7">100nF</text>
<text x="296.4" y="44.1">RT</text>
<text x="305.8" y="45.2" transform="rotate(-90 305.8 45.2)">EP</text>
<text x="308" y="44.1">AGND</text>
<text x="339.1" y="46.7">R4</text>
<text x="356.1" y="45.4">47 uF</text>
<text x="356.9" y="42.9">C4</text>
<text x="369.6" y="42.9">C6</text>
<text x="369.6" y="45.4">47 uF</text>
<text x="58.4" y="50.5">R1</text>
<text x="58.4" y="53">1k</text>
<text x="69.8" y="50.2">D2</text>
<text x="69.8" y="52.7">SMBJ15A</text>
<text x="89.9" y="50.7" transform="rotate(-90 89.9 50.7)">BZX55C10</text>
<text x="169.4" y="51.8">GND</text>
<text x="278" y="51.8">100kOhm</text>
<text x="284.3" y="49.2">R7</text>
<text x="296.1" y="51">R6</text>
<text x="339.1" y="49.2">18.7 kOhm</text>
<text x="294.4" y="54">30.9kOhm</text>
<text x="28.4" y="60.7">GND</text>
<text x="53.8" y="61.9">GND</text>
<text x="65.2" y="61.9">GND</text>
<text x="222.7" y="61.9">GND</text>
<text x="102.7" y="89.9">U5</text>
<text x="67.3" y="93.7">R17</text>
<text x="95.5" y="92.4">TPS259470ARPWR</text>
<text x="299.6" y="94.9">U2</text>
<text x="49.1" y="99.3">100 uF</text>
<text x="52.2" y="101.8">C16</text>
<text x="67.3" y="96.2">120 kOhm</text>
<text x="88.1" y="97.5">EN/UVLO</text>
<text x="88.1" y="100">OVLO/OVCSEL</text>
<text x="113.9" y="97.5">ITIMER</text>
<text x="116.8" y="100">ILM</text>
<text x="295" y="97.5">XL1509-3.3</text>
<text x="318.3" y="100">68uh/2A</text>
<text x="321.3" y="97.5">L2</text>
<text x="50.8" y="107.6">D3</text>
<text x="67.3" y="105.1">R18</text>
<text x="88.1" y="102.6">PG/AUXOFF</text>
<text x="88.1" y="105.1">FLT/PGTH</text>
<text x="88.1" y="107.6">IN</text>
<text x="115.3" y="105.1">DVDT</text>
<text x="116" y="102.6">GND</text>
<text x="116.3" y="107.6">OUT</text>
<text x="266.4" y="106.1">CIN1</text>
<text x="274.8" y="107.1">C5</text>
<text x="293.9" y="102.6">VIN</text>
<text x="293.9" y="107.6">EN</text>
<text x="304.2" y="102.6">OUT</text>
<text x="305.5" y="107.6">FB</text>
<text x="320" y="106.4">D4</text>
<text x="334" y="106.5">COUT1</text>
<text x="50.8" y="110.2">D</text>
<text x="64.8" y="111.2">3.01 kOhm</text>
<text x="137.1" y="114">C17</text>
<text x="146" y="114">R20</text>
<text x="158.7" y="114">C18</text>
<text x="170.2" y="113.7">D8</text>
<text x="261.1" y="110.7">35V 470uF</text>
<text x="274.8" y="109.7">105 1uF</text>
<text x="302" y="108.7" transform="rotate(-90 302 108.7)">GND</text>
<text x="320" y="108.9">IN5820</text>
<text x="334" y="109">180uF 35V</text>
<text x="347.2" y="114">GND</text>
<text x="67.3" y="116.5">R19</text>
<text x="67.3" y="119.1">10 kOhm</text>
<text x="133.8" y="118.1">3300 pF</text>
<text x="144.3" y="119.3">1.07 kOhm</text>
<text x="158.7" y="116.5">2.2 nF</text>
<text x="169.9" y="118.6">B540C-13-F</text>
<text x="189.2" y="114.2">C19</text>
<text x="189.2" y="116.8">470 uF</text>
<text x="259.6" y="117.8">GND</text>
<text x="42.4" y="126.7">GND</text>
<text x="192.2" y="126.7">GND</text>
<text x="68.6" y="162.3">C9</text>
<text x="68.6" y="164.8">100nF</text>
<text x="209.5" y="162.3">C10</text>
<text x="209.5" y="164.8">10uF/16V</text>
<text x="227.3" y="162.3">C11</text>
<text x="227.3" y="164.8">100nF/16V</text>
<text x="62.7" y="172.4">GND</text>
<text x="94.8" y="168.6">U4</text>
<text x="94.8" y="171.1">INA226</text>
<text x="116.3" y="168.6">R12</text>
<text x="123.7" y="168.6">R13</text>
<text x="132.1" y="168.6">R14</text>
<text x="174" y="172.4">J6</text>
<text x="54.5" y="177.5">10 Ohm</text>
<text x="56.4" y="175">R10</text>
<text x="85.6" y="176.2">Vbus</text>
<text x="93.7" y="175.8" transform="rotate(-90 93.7 175.8)">VS</text>
<text x="97.3" y="176.2">A1</text>
<text x="97.3" y="178.8">A0</text>
<text x="117.3" y="178.8" transform="rotate(-90 117.3 178.8)">4.7hOhm</text>
<text x="124.7" y="178.6" transform="rotate(-90 124.7 178.6)">4.7kOhm</text>
<text x="133" y="178" transform="rotate(-90 133 178)">10kOhm</text>
<text x="165.7" y="175">Conn_01x18_Socket</text>
<text x="203.7" y="175">GND</text>
<text x="221.5" y="175">GND</text>
<text x="56.4" y="185.4">R11</text>
<text x="73.6" y="183.8">C8</text>
<text x="96" y="183.8">SDA</text>
<text x="201.2" y="185.1">330 Ohm</text>
<text x="203.8" y="182.6">R15</text>
<text x="215.6" y="183.8">LED</text>
<text x="216.1" y="181.3">D5</text>
<text x="54.5" y="187.9">10 Ohm</text>
<text x="70.6" y="187.9">100nF/35V</text>
<text x="85.6" y="188.9">Vin-</text>
<text x="85.6" y="186.4">Vin+</text>
<text x="95.2" y="191.5">Alert</text>
<text x="96.1" y="186.4">SCL</text>
<text x="93.7" y="192.6" transform="rotate(-90 93.7 192.6)">GND</text>
<text x="222.7" y="194">GND</text>
<text x="175.3" y="202.9">J7</text>
<text x="207.5" y="200.4">GND</text>
<text x="113.5" y="205.4">GND</text>
<text x="167" y="205.4">Conn_01x18_Socket</text>
<text x="213.3" y="209.2">J9</text>
<text x="213.3" y="211.8">Conn_01x02</text>
<text x="82.4" y="238.7">C15</text>
<text x="113.5" y="235.9">GND</text>
<text x="79.3" y="241.2">100 uF</text>
<text x="116.5" y="245.7" transform="rotate(-90 116.5 245.7)">EP</text>
<text x="72.9" y="250.1">124kOhm</text>
<text x="73.6" y="247.3">R8</text>
<text x="104.6" y="246.1">dVdt</text>
<text x="104.6" y="248.6">EN/OVLO</text>
<text x="104.6" y="251.2">IN</text>
<text x="122.4" y="246.1">GND</text>
<text x="123.2" y="251.2">FLT</text>
<text x="123.2" y="248.6">ILM</text>
<text x="50.4" y="254.6">D_Schottky</text>
<text x="58.2" y="252.1">D6</text>
<text x="73.6" y="256.2">R9</text>
<text x="99" y="257.5">C13</text>
<text x="104.6" y="253.7">IN</text>
<text x="122.6" y="253.7">OUT</text>
<text x="174" y="255.6">C14</text>
<text x="194.3" y="254.6">D7</text>
<text x="194.3" y="257.2">B540C-13-F-HXY</text>
<text x="72.6" y="258.8">10kOhm</text>
<text x="99" y="260">6.8 nF</text>
<text x="107.6" y="261.3">TPS259573DSGR</text>
<text x="114.2" y="258.8">U3</text>
<text x="159.8" y="261.1">650 Ohms</text>
<text x="160.8" y="258.8">R16</text>
<text x="174" y="258.1">10 uF</text>
<text x="51.3" y="267.7">GND</text>
<text x="194.8" y="267.7">GND</text>
</g>
<g font-size="1.3">
<text x="105.4" y="32.9">12V_BAT</text>
<text x="133.3" y="32.9">12V_BAT</text>
<text x="224.8" y="30.4">12V_BAT</text>
<text x="375.9" y="32.9">5v_OUTPUT</text>
<text x="92.6" y="43.3" transform="rotate(-90 92.6 43.3)">Shunt_13</text>
<text x="97.7" y="43.3" transform="rotate(-90 97.7 43.3)">Shunt_22</text>
<text x="133.3" y="44.3">12V_BAT</text>
<text x="44.4" y="90">12V_BAT</text>
<text x="261.6" y="100.2">12V_BAT</text>
<text x="194.3" y="106.6">PROT_12V</text>
<text x="349.2" y="105.3">3.3V_OUTPUT</text>
<text x="226" y="158.6">3.3V_OUTPUT</text>
<text x="71.1" y="173.9">12V_BAT</text>
<text x="41.9" y="182.8">Shunt_1</text>
<text x="41.9" y="187.8">Shunt_2</text>
<text x="53.3" y="243.7">12V_BAT</text>
<text x="196.8" y="248.8">PROT_12V</text>
</g>
<g font-size=".8" fill="#0000c2">
<text x="163.2" y="185.2">SDA</text>
<text x="180.7" y="184.2">GPIO</text>
<text x="173.1" y="186.5">SCL</text>
<text x="182.7" y="190.3">GPIO</text>
<text x="193" y="187.8">GPIO_Alert_LED</text>
</g>
</svg>
